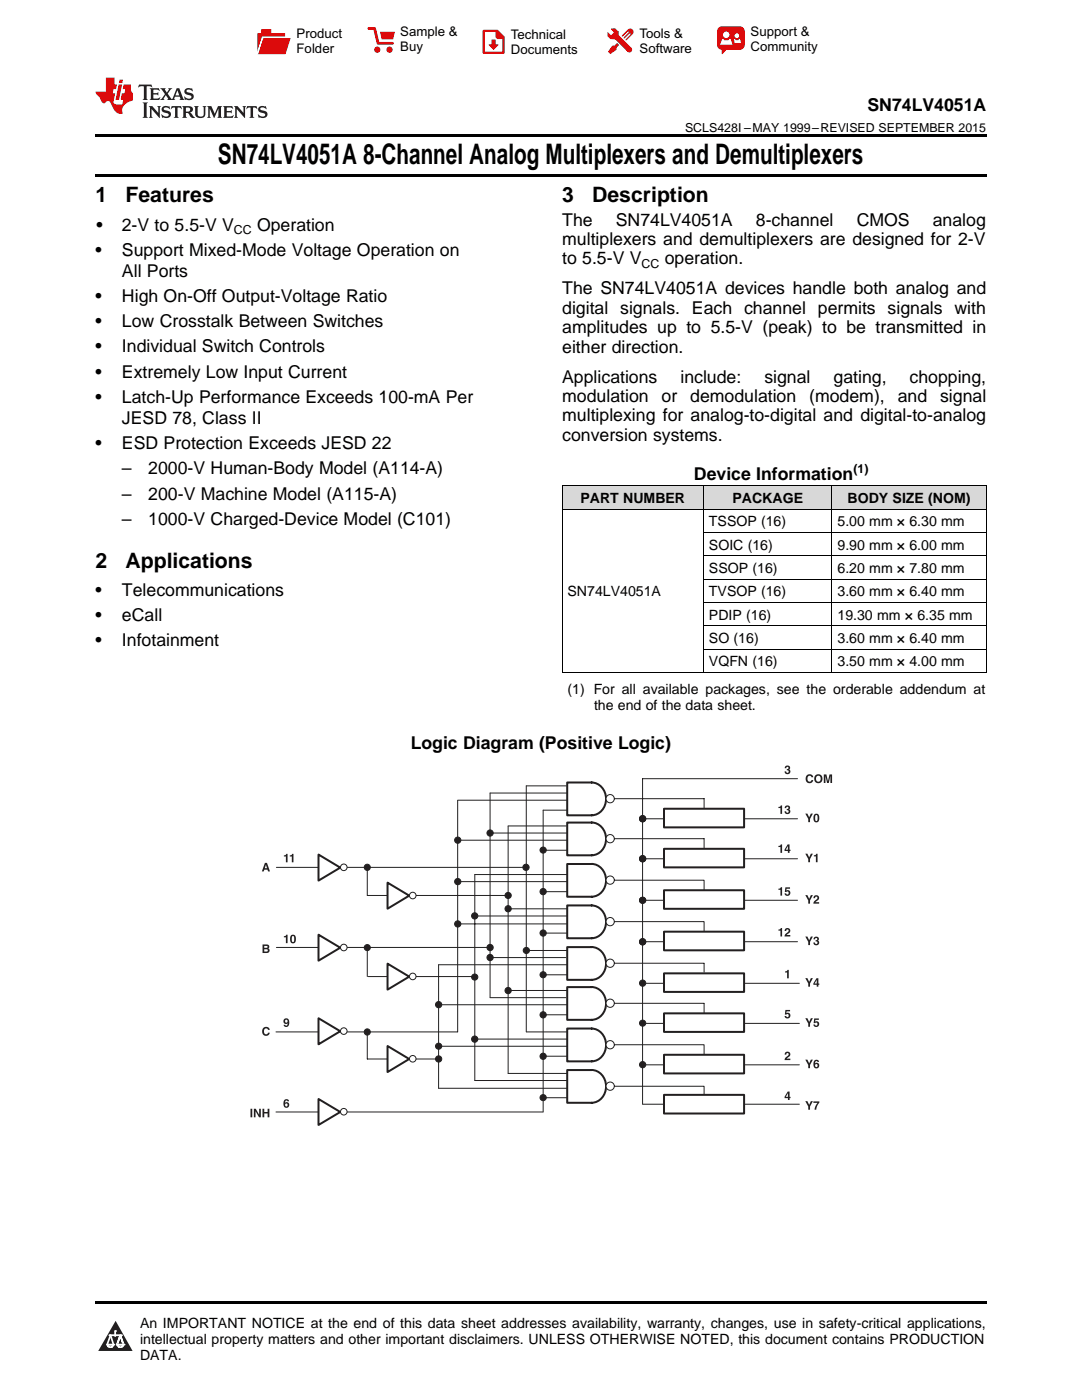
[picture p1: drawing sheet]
<svg xmlns="http://www.w3.org/2000/svg" width="216mm" height="279mm" viewBox="0 0 216 279" stroke-linecap="round" stroke-linejoin="round" font-family="sans-serif">
<g fill="#d8d8d8">
<path d="M112.2 97h28.2v4.6h-28.2z"/>
<path d="M140.4 97h25.7v4.6h-25.7z"/>
<path d="M166.1 97h30.7v4.6h-30.7z"/>
</g>
<path d="M23.1 263.6l3.4 6h-6.9z" fill="#231f20"/>
<path d="M21.4 268.3h1.2l-.3 .6h-.3a.55 .55 0 0 1-.6-.6z" fill-rule="evenodd" fill="#fff"/>
<path d="M21.4 268.3h1.2l-.3 .6h-.3a.55 .55 0 0 1-.6-.6z" fill="none" stroke="#231f20" stroke-width=".34"/>
<path d="M21.4 268.3l1.2 .1-.3 .5h-.5z" fill="none" stroke="#fff" stroke-width=".34"/>
<path d="M23 266.6h.1" fill="none" stroke="#fff" stroke-width=".34"/>
<path d="M23 265.6v1z" fill="#fff"/>
<path d="M23 265.6v1z" fill="none" stroke="#fff" stroke-width=".34"/>
<circle cx="23" cy="265.6" r=".17" fill="#fff"/>
<path d="M21.9 266.5h.1" fill="none" stroke="#fff" stroke-width=".34"/>
<path d="M21.9 266.5h2.3z" fill="#fff"/>
<path d="M21.9 266.5h2.3z" fill="none" stroke="#fff" stroke-width=".34"/>
<circle cx="24.2" cy="266.5" r=".17" fill="#fff"/>
<path d="M23.3 268.3h.1" fill="none" stroke="#fff" stroke-width=".34"/>
<path d="M24 266.5l-.7 1.8z" fill="#fff"/>
<path d="M24 266.5l-.7 1.8z" fill="none" stroke="#fff" stroke-width=".34"/>
<path d="M24 266.5l.7 1.8z" fill="#fff"/>
<path d="M24 266.5l.7 1.8z" fill="none" stroke="#fff" stroke-width=".34"/>
<path d="M24.6 268.3h.1" fill="none" stroke="#fff" stroke-width=".34"/>
<circle cx="21.4" cy="268.3" r=".17" fill="#fff"/>
<path d="M22.1 266.5l-.7 1.8z" fill="#fff"/>
<path d="M22.1 266.5l-.7 1.8z" fill="none" stroke="#fff" stroke-width=".34"/>
<path d="M22.1 266.5l.5 1.8z" fill="#fff"/>
<path d="M22.1 266.5l.5 1.8z" fill="none" stroke="#fff" stroke-width=".34"/>
<circle cx="22.6" cy="268.3" r=".17" fill="#fff"/>
<path d="M23.4 268.3h1.3a.65 .65 0 0 1-.7 .6 .65 .65 0 0 1-.6-.6z" fill-rule="evenodd" fill="#fff"/>
<path d="M23.4 268.3h1.3a.65 .65 0 0 1-.7 .6 .65 .65 0 0 1-.6-.6z" fill="none" stroke="#231f20" stroke-width=".34"/>
<path d="M23.4 268.3h1.3l-.4 .6h-.6z" fill="none" stroke="#fff" stroke-width=".34"/>
<path d="M23.3 268.3h.1" fill="none" stroke="#fff" stroke-width=".34"/>
<circle cx="24.7" cy="268.3" r=".17" fill="#fff"/>
<path d="M19 259.7h177.8v.5h-177.8z" fill="#000"/>
<g fill="#231f20">
<path d="M160.7 162.4l.6 1v.7h.3v-.7l.6-1h-.4l-.3 .7-.4-.7zM162.6 162.5a1.02 1.02 0 0 0 .3 1.6 .93 .93 0 0 0 .6-.8 .93 .93 0 0 0-.6-.9zM162.8 162.7a.35 .35 0 0 1 .4 .1 .35 .35 0 0 1-.1 .5v.3a.22 .22 0 0 1-.2 .3 .22 .22 0 0 1-.2-.3z"/>
<path d="M160.7 170.4l.6 1v.7h.3v-.7l.6-1h-.4l-.3 .7-.4-.7zM162.4 170.7v.2h.4v1.2h.3v-1.7h-.2l-.2 .2z"/>
<path d="M160.7 178.6l.6 1.1v.6h.3v-.6l.6-1.1h-.4l-.3 .8-.4-.8zM162.5 178.8l-.2 .5h.3a.27 .27 0 0 1 .3-.4 .27 .27 0 0 1 .3 .3 .27 .27 0 0 1-.2 .3l-.6 .4-.1 .4h1.1v-.3h-.7a.84 .84 0 0 0 .5-1.3h-.4z"/>
<path d="M160.7 186.9l.6 1.1v.6h.3v-.6l.6-1.1h-.4l-.3 .7-.4-.7zM162.5 187.1l-.2 .4h.3a.23 .23 0 0 1 .3-.3 .23 .23 0 0 1 .2 .3 .23 .23 0 0 1-.4 .1v.3a.27 .27 0 0 1 .4 .1 .27 .27 0 0 1-.2 .4 .27 .27 0 0 1-.3-.3h-.3a.56 .56 0 0 0 .8 .6 .56 .56 0 0 0 .1-1 .5 .5 0 0 0 0-.7 .5 .5 0 0 0-.7 .1z"/>
<path d="M160.7 195.2l.6 1.1v.6h.3v-.6l.6-1.1h-.4l-.3 .7-.4-.7zM163 195.6v.7h-.5zM162.9 195.2l-.6 1.1v.2h.7v.4h.3v-.4h.2v-.2h-.2v-1.1z"/>
<path d="M160.7 203.2l.6 1.1v.6h.3v-.6l.6-1.1h-.4l-.3 .7-.4-.7zM162.5 203.3l-.1 .9h.2a.26 .26 0 0 1 .4 0 .26 .26 0 0 1 0 .3 .26 .26 0 0 1-.4 0h-.3a.57 .57 0 0 0 .7 .5 .57 .57 0 0 0 .4-.7 .57 .57 0 0 0-.8-.4l.1-.4h.7v-.2z"/>
<path d="M160.7 211.5l.6 1v.7h.3v-.7l.6-1h-.4l-.3 .7-.4-.7zM162.5 211.7a1.12 1.12 0 0 0 .3 1.5 .56 .56 0 0 0 .7-.6 .56 .56 0 0 0-.9-.4 .28 .28 0 0 1 .1-.4 .28 .28 0 0 1 .4 .1h.3v-.1a.55 .55 0 0 0-.9-.1zM162.6 212.6a.28 .28 0 0 1 .5 0 .28 .28 0 0 1-.5 0z"/>
<path d="M160.7 219.8l.6 1v.7h.3v-.7l.6-1h-.4l-.3 .7-.4-.7zM162.3 219.8v.3h.8l-.6 1.2v.2h.4l.6-1.7z"/>
<path d="M161 154.7a.87 .87 0 0 0-.1 1.3 .87 .87 0 0 0 1.2 0l.2-.3h-.4a.45 .45 0 0 1-.6 .2 .45 .45 0 0 1-.2-.6 .41 .41 0 0 1 .3-.5 .41 .41 0 0 1 .5 .3h.4l-.1-.2a.78 .78 0 0 0-1.2-.2zM162.7 154.7a.9 .9 0 0 0 .2 1.5 .9 .9 0 0 0 1.3-.8 .9 .9 0 0 0-1.2-.8zM163 154.9a.52 .52 0 0 1 .8 .5 .52 .52 0 0 1-.9 .4l-.1-.4zM164.4 154.6v1.7h.3v-1.5l.3 1.5h.4l.3-1.5v1.5h.3v-1.7h-.5l-.3 1.3-.3-1.3z"/>
</g>
<path d="M118 156.2a3.3 3.3 0 0 1 2.9 3.2 3.3 3.3 0 0 1-2.8 3.3h-4.9v-6.5h4.9" fill="none" stroke="#231f20" stroke-width=".4"/>
<circle cx="121.8" cy="159.4" r=".83" fill="#fff"/>
<g fill="none" stroke="#231f20" stroke-width=".2">
<path d="M122.6 159.4h17.9v2M159.1 155.4h-30.9v65M128.3 163.4h30.8"/>
<circle cx="121.8" cy="159.4" r=".83"/>
</g>
<circle cx="128.2" cy="163.4" r=".62" fill="#231f20"/>
<g fill="none" stroke="#231f20" stroke-width=".2">
<path d="M91.3 159.7h21.9M97.8 158.3h15.4M105 156.8h8M108.4 161.7h4.8"/>
<circle cx="128.2" cy="163.4" r=".62"/>
</g>
<path d="M118 164.1a3.3 3.3 0 0 1 2.9 3.3 3.3 3.3 0 0 1-2.8 3.3h-4.9v-6.5h4.9" fill="none" stroke="#231f20" stroke-width=".4"/>
<circle cx="121.8" cy="167.4" r=".83" fill="#fff"/>
<g fill="none" stroke="#231f20" stroke-width=".2">
<path d="M122.6 167.4h17.9M128.3 171.4h30.8M140.5 167.4v2"/>
<circle cx="121.8" cy="167.4" r=".83"/>
</g>
<circle cx="128.2" cy="171.4" r=".62" fill="#231f20"/>
<g fill="none" stroke="#231f20" stroke-width=".2">
<path d="M91.3 167.7h21.9M97.8 166.3h15.4M101.4 164.8h11.6M108.4 169.7h4.8"/>
<circle cx="128.2" cy="171.4" r=".62"/>
</g>
<path d="M118 172.4a3.3 3.3 0 0 1 2.9 3.3 3.3 3.3 0 0 1-2.8 3.3M118.1 172.4h-4.9v6.6h4.9" fill="none" stroke="#231f20" stroke-width=".4"/>
<circle cx="121.8" cy="175.6" r=".83" fill="#fff"/>
<g fill="none" stroke="#231f20" stroke-width=".2">
<path d="M122.6 175.7h17.9v2M128.3 179.7h30.8"/>
<circle cx="121.8" cy="175.6" r=".83"/>
</g>
<circle cx="128.2" cy="179.7" r=".61" fill="#231f20"/>
<g fill="none" stroke="#231f20" stroke-width=".2">
<path d="M55.2 173.1h49.8M91.3 175.9h21.9M94.7 174.5h18.5M108.4 178h4.8"/>
<circle cx="128.2" cy="179.7" r=".61"/>
</g>
<path d="M118 180.7a3.3 3.3 0 0 1 2.9 3.3 3.3 3.3 0 0 1-2.8 3.2h-4.9v-6.5h4.9" fill="none" stroke="#231f20" stroke-width=".4"/>
<circle cx="121.8" cy="183.9" r=".83" fill="#fff"/>
<g fill="none" stroke="#231f20" stroke-width=".2">
<path d="M122.6 183.9h17.9v2M128.3 187.9h30.8"/>
<circle cx="121.8" cy="183.9" r=".83"/>
</g>
<circle cx="128.2" cy="188" r=".62" fill="#231f20"/>
<g fill="none" stroke="#231f20" stroke-width=".2">
<path d="M94.7 182.8h18.5M101.4 181.4h11.8M108.4 186.2h4.8"/>
<circle cx="128.2" cy="188" r=".62"/>
</g>
<path d="M118 189a3.3 3.3 0 0 1 2.9 3.3 3.3 3.3 0 0 1-2.8 3.2l-4.9 .1v-6.6h4.9" fill="none" stroke="#231f20" stroke-width=".4"/>
<circle cx="121.8" cy="192.2" r=".83" fill="#fff"/>
<g fill="none" stroke="#231f20" stroke-width=".2">
<path d="M87.5 192.5h25.7M97.8 191.1h15.1M105 189.7h8.2M108.4 194.5h4.8M122.6 192.2h17.9M128.8 196.2h30.7M140.5 192.3v1.7"/>
<circle cx="121.8" cy="192.2" r=".83"/>
</g>
<path d="M118 197a3.3 3.3 0 0 1 2.9 3.2 3.3 3.3 0 0 1-2.8 3.3h-4.9v-6.5h4.9" fill="none" stroke="#231f20" stroke-width=".4"/>
<circle cx="121.8" cy="200.2" r=".83" fill="#fff"/>
<g fill="none" stroke="#231f20" stroke-width=".2">
<path d="M97.8 199.1h15.1M101.4 197.7h11.8M87.5 200.5h25.7M108.4 202.5h4.8M122.6 200.2h17.9M128.8 204.2h30.7M140.5 200.3v1.9"/>
<circle cx="121.8" cy="200.2" r=".83"/>
</g>
<path d="M118 205.3a3.3 3.3 0 0 1 2.9 3.2 3.3 3.3 0 0 1-2.8 3.3h-4.9v-6.5h4.9" fill="none" stroke="#231f20" stroke-width=".4"/>
<circle cx="121.8" cy="208.5" r=".83" fill="#fff"/>
<g fill="none" stroke="#231f20" stroke-width=".2">
<path d="M87.5 208.8h25.7M94.7 207.4h18.5M105 205.9h8.2M108.4 210.8h4.8M122.6 208.5h17.9v2M128.8 212.5h30.7"/>
<circle cx="121.8" cy="208.5" r=".83"/>
</g>
<path d="M118 213.5a3.3 3.3 0 0 1 2.9 3.3 3.3 3.3 0 0 1-2.8 3.3h-4.9v-6.5h4.9" fill="none" stroke="#231f20" stroke-width=".4"/>
<circle cx="121.8" cy="216.8" r=".83" fill="#fff"/>
<g fill="none" stroke="#231f20" stroke-width=".2">
<path d="M87.5 217.2h25.7M94.7 215.6h18.5M101.4 214.2h11.8M108.4 219.1h4.8M122.6 216.8h17.9v1.7M128.3 220.4h31.2"/>
<circle cx="121.8" cy="216.8" r=".83"/>
</g>
<circle cx="128.2" cy="163.4" r=".62" fill="#231f20"/>
<circle cx="128.2" cy="163.4" r=".62" fill="none" stroke="#231f20" stroke-width=".2"/>
<circle cx="128.2" cy="171.4" r=".62" fill="#231f20"/>
<circle cx="128.2" cy="171.4" r=".62" fill="none" stroke="#231f20" stroke-width=".2"/>
<circle cx="128.2" cy="179.7" r=".61" fill="#231f20"/>
<circle cx="128.2" cy="179.7" r=".61" fill="none" stroke="#231f20" stroke-width=".2"/>
<circle cx="128.2" cy="188" r=".62" fill="#231f20"/>
<circle cx="128.2" cy="188" r=".62" fill="none" stroke="#231f20" stroke-width=".2"/>
<circle cx="128.2" cy="196.2" r=".62" fill="#231f20"/>
<circle cx="128.2" cy="196.2" r=".62" fill="none" stroke="#231f20" stroke-width=".2"/>
<circle cx="128.2" cy="204.2" r=".61" fill="#231f20"/>
<circle cx="128.2" cy="204.2" r=".61" fill="none" stroke="#231f20" stroke-width=".2"/>
<circle cx="128.2" cy="212.5" r=".62" fill="#231f20"/>
<circle cx="128.2" cy="212.5" r=".62" fill="none" stroke="#231f20" stroke-width=".2"/>
<path d="M63.6 170.5l4.3 2.7-4.3 2.5z" fill="#fff"/>
<path d="M63.6 170.5l4.3 2.7-4.3 2.5z" fill="none" stroke="#231f20" stroke-width=".4"/>
<circle cx="68.6" cy="173.1" r=".66" fill="#fff"/>
<g fill="none" stroke="#231f20" stroke-width=".2">
<path d="M91.3 159.8v46.1M97.8 158.3v40.8M105 156.8v49.1M73.3 178.7h28M101.4 164.9v49.3M108.4 161.7v60.2M55.1 205.9h36.2"/>
<circle cx="68.6" cy="173.1" r=".66"/>
</g>
<circle cx="108.4" cy="169.7" r=".61" fill="#231f20"/>
<circle cx="108.4" cy="169.7" r=".61" fill="none" stroke="#231f20" stroke-width=".2"/>
<circle cx="108.4" cy="177.9" r=".62" fill="#231f20"/>
<circle cx="108.4" cy="177.9" r=".62" fill="none" stroke="#231f20" stroke-width=".2"/>
<circle cx="108.4" cy="186.2" r=".62" fill="#231f20"/>
<circle cx="108.4" cy="186.2" r=".62" fill="none" stroke="#231f20" stroke-width=".2"/>
<circle cx="108.4" cy="194.5" r=".61" fill="#231f20"/>
<circle cx="108.4" cy="194.5" r=".61" fill="none" stroke="#231f20" stroke-width=".2"/>
<circle cx="108.4" cy="202.5" r=".62" fill="#231f20"/>
<circle cx="108.4" cy="202.5" r=".62" fill="none" stroke="#231f20" stroke-width=".2"/>
<circle cx="108.4" cy="210.8" r=".62" fill="#231f20"/>
<circle cx="108.4" cy="210.8" r=".62" fill="none" stroke="#231f20" stroke-width=".2"/>
<circle cx="108.4" cy="219.1" r=".61" fill="#231f20"/>
<g fill="none" stroke="#231f20" stroke-width=".2">
<path d="M55.1 221.9h53.2"/>
<circle cx="108.4" cy="219.1" r=".61"/>
</g>
<circle cx="97.8" cy="166.2" r=".62" fill="#231f20"/>
<circle cx="97.8" cy="166.2" r=".62" fill="none" stroke="#231f20" stroke-width=".2"/>
<circle cx="105" cy="173.1" r=".62" fill="#231f20"/>
<circle cx="105" cy="173.1" r=".62" fill="none" stroke="#231f20" stroke-width=".2"/>
<circle cx="91.3" cy="167.7" r=".62" fill="#231f20"/>
<circle cx="91.3" cy="167.7" r=".62" fill="none" stroke="#231f20" stroke-width=".2"/>
<circle cx="91.3" cy="175.9" r=".62" fill="#231f20"/>
<circle cx="91.3" cy="175.9" r=".62" fill="none" stroke="#231f20" stroke-width=".2"/>
<circle cx="91.3" cy="184.4" r=".62" fill="#231f20"/>
<g fill="none" stroke="#231f20" stroke-width=".2">
<path d="M94.7 174.5v41.1M91.3 184.4h21.9"/>
<circle cx="91.3" cy="184.4" r=".62"/>
</g>
<circle cx="101.4" cy="181.4" r=".62" fill="#231f20"/>
<circle cx="101.4" cy="181.4" r=".62" fill="none" stroke="#231f20" stroke-width=".2"/>
<circle cx="94.7" cy="182.8" r=".62" fill="#231f20"/>
<circle cx="94.7" cy="182.8" r=".62" fill="none" stroke="#231f20" stroke-width=".2"/>
<circle cx="105" cy="189.7" r=".61" fill="#231f20"/>
<circle cx="105" cy="189.7" r=".61" fill="none" stroke="#231f20" stroke-width=".2"/>
<circle cx="97.8" cy="191.1" r=".62" fill="#231f20"/>
<g fill="none" stroke="#231f20" stroke-width=".2">
<path d="M73.3 173.1v5.6"/>
<circle cx="97.8" cy="191.1" r=".62"/>
</g>
<path d="M77.3 176.2l4.4 2.5-4.4 2.7z" fill="#fff"/>
<path d="M77.3 176.2l4.4 2.5-4.4 2.7z" fill="none" stroke="#231f20" stroke-width=".4"/>
<circle cx="82.4" cy="178.7" r=".66" fill="#fff"/>
<g fill="none" stroke="#231f20" stroke-width=".2">
<path d="M73.3 189.1v5.8M73.5 194.9h21.2M87.5 192.5v24.7"/>
<circle cx="82.4" cy="178.7" r=".66"/>
</g>
<path d="M77.3 192.3l4.4 2.6-4.4 2.6z" fill="#fff"/>
<path d="M77.3 192.3l4.4 2.6-4.4 2.6z" fill="none" stroke="#231f20" stroke-width=".4"/>
<circle cx="82.4" cy="194.9" r=".66" fill="#fff"/>
<g fill="none" stroke="#231f20" stroke-width=".2">
<path d="M55.2 189.1h42.6"/>
<circle cx="82.4" cy="194.9" r=".66"/>
</g>
<path d="M63.6 186.5l4.3 2.6-4.3 2.6z" fill="#fff"/>
<path d="M63.6 186.5l4.3 2.6-4.3 2.6z" fill="none" stroke="#231f20" stroke-width=".4"/>
<circle cx="68.6" cy="189.1" r=".66" fill="#fff"/>
<circle cx="68.6" cy="189.1" r=".66" fill="none" stroke="#231f20" stroke-width=".2"/>
<circle cx="94.7" cy="195" r=".61" fill="#231f20"/>
<circle cx="94.7" cy="195" r=".61" fill="none" stroke="#231f20" stroke-width=".2"/>
<circle cx="101.4" cy="197.7" r=".62" fill="#231f20"/>
<circle cx="101.4" cy="197.7" r=".62" fill="none" stroke="#231f20" stroke-width=".2"/>
<circle cx="87.5" cy="200.5" r=".62" fill="#231f20"/>
<circle cx="87.5" cy="200.5" r=".62" fill="none" stroke="#231f20" stroke-width=".2"/>
<circle cx="94.7" cy="207.4" r=".62" fill="#231f20"/>
<circle cx="94.7" cy="207.4" r=".62" fill="none" stroke="#231f20" stroke-width=".2"/>
<circle cx="87.5" cy="208.8" r=".61" fill="#231f20"/>
<g fill="none" stroke="#231f20" stroke-width=".2">
<path d="M73.3 205.9v5.4h14.2"/>
<circle cx="87.5" cy="208.8" r=".61"/>
</g>
<path d="M77.3 208.8l4.4 2.5-4.4 2.7z" fill="#fff"/>
<path d="M77.3 208.8l4.4 2.5-4.4 2.7z" fill="none" stroke="#231f20" stroke-width=".4"/>
<circle cx="82.4" cy="211.3" r=".66" fill="#fff"/>
<circle cx="82.4" cy="211.3" r=".66" fill="none" stroke="#231f20" stroke-width=".2"/>
<path d="M63.6 203.2l4.3 2.6-4.3 2.6z" fill="#fff"/>
<path d="M63.6 203.2l4.3 2.6-4.3 2.6z" fill="none" stroke="#231f20" stroke-width=".4"/>
<circle cx="68.6" cy="205.8" r=".66" fill="#fff"/>
<circle cx="68.6" cy="205.8" r=".66" fill="none" stroke="#231f20" stroke-width=".2"/>
<path d="M63.6 219.3l4.3 2.6-4.3 2.6z" fill="#fff"/>
<path d="M63.6 219.3l4.3 2.6-4.3 2.6z" fill="none" stroke="#231f20" stroke-width=".4"/>
<circle cx="68.6" cy="221.9" r=".66" fill="#fff"/>
<circle cx="68.6" cy="221.9" r=".66" fill="none" stroke="#231f20" stroke-width=".2"/>
<g fill="#231f20">
<path d="M50 221.3v1.7h.3v-1.7zM50.7 221.3v1.7h.3v-1.2l.7 1.2h.3v-1.7h-.3v1.2l-.7-1.2zM52.4 221.3v1.7h.3v-.8h.7v.8h.4v-1.7h-.4v.6h-.7v-.6z" fill-rule="evenodd"/>
<path d="M52.5 205.2a.75 .75 0 0 1 .8-.3 .75 .75 0 0 1 .5 .6h-.3a.45 .45 0 0 0-.7-.2 .45 .45 0 0 0-.1 .6 .4 .4 0 0 0 .3 .5 .4 .4 0 0 0 .5-.3h.3a.82 .82 0 0 1-1.1 .5 .82 .82 0 0 1-.3-1.2z" fill-rule="evenodd"/>
<path d="M52.4 188.5v1.7h.7a.51 .51 0 0 0 .6-.3 .51 .51 0 0 0-.2-.6 .43 .43 0 0 0 .2-.6 .43 .43 0 0 0-.5-.2zM52.7 189.4l.7 .1a.24 .24 0 0 1 0 .3 .24 .24 0 0 1-.2 .1h-.5zM52.7 188.8h.6l.1 .2-.7 .2z" fill-rule="evenodd"/>
<path d="M52.9 172.2l-.6 1.7h.3l.1-.3h.7l.1 .3h.4l-.6-1.7zM53.1 172.6l.2 .7h-.5z" fill-rule="evenodd"/>
<circle cx="101.4" cy="178.7" r=".61"/>
</g>
<circle cx="101.4" cy="178.7" r=".61" fill="none" stroke="#231f20" stroke-width=".2"/>
<circle cx="97.8" cy="189.1" r=".62" fill="#231f20"/>
<circle cx="97.8" cy="189.1" r=".62" fill="none" stroke="#231f20" stroke-width=".2"/>
<circle cx="87.5" cy="211.3" r=".62" fill="#231f20"/>
<circle cx="87.5" cy="211.3" r=".62" fill="none" stroke="#231f20" stroke-width=".2"/>
<path d="M132.5 161.4h16v3.7h-16z" fill-rule="evenodd" fill="#fff"/>
<path d="M132.5 161.4h16v3.7h-16z" fill="none" stroke="#231f20" stroke-width=".4"/>
<path d="M132.5 169.4h16v3.7h-16z" fill-rule="evenodd" fill="#fff"/>
<path d="M132.5 169.4h16v3.7h-16z" fill="none" stroke="#231f20" stroke-width=".4"/>
<path d="M132.5 177.7h16v3.7h-16z" fill-rule="evenodd" fill="#fff"/>
<path d="M132.5 177.7h16v3.7h-16z" fill="none" stroke="#231f20" stroke-width=".4"/>
<path d="M132.5 185.9h16v3.8h-16z" fill-rule="evenodd" fill="#fff"/>
<path d="M132.5 185.9h16v3.8h-16z" fill="none" stroke="#231f20" stroke-width=".4"/>
<path d="M132.5 194.3h16v3.7h-16z" fill-rule="evenodd" fill="#fff"/>
<path d="M132.5 194.3h16v3.7h-16z" fill="none" stroke="#231f20" stroke-width=".4"/>
<path d="M132.5 202.2h16v3.7h-16z" fill-rule="evenodd" fill="#fff"/>
<path d="M132.5 202.2h16v3.7h-16z" fill="none" stroke="#231f20" stroke-width=".4"/>
<path d="M132.5 210.5h16v3.7h-16z" fill-rule="evenodd" fill="#fff"/>
<path d="M132.5 210.5h16v3.7h-16z" fill="none" stroke="#231f20" stroke-width=".4"/>
<path d="M132.5 218.5h16v3.7h-16z" fill-rule="evenodd" fill="#fff"/>
<path d="M132.5 218.5h16v3.7h-16z" fill="none" stroke="#231f20" stroke-width=".4"/>
<circle cx="73.3" cy="173.1" r=".61" fill="#231f20"/>
<circle cx="73.3" cy="173.1" r=".61" fill="none" stroke="#231f20" stroke-width=".2"/>
<circle cx="73.3" cy="189.1" r=".61" fill="#231f20"/>
<circle cx="73.3" cy="189.1" r=".61" fill="none" stroke="#231f20" stroke-width=".2"/>
<circle cx="73.3" cy="205.9" r=".61" fill="#231f20"/>
<circle cx="73.3" cy="205.9" r=".61" fill="none" stroke="#231f20" stroke-width=".2"/>
<g fill="#231f20">
<path d="M56.6 170.7v.2h.4v1.2h.4v-1.7h-.3l-.1 .2zM57.8 170.7v.2h.4v1.2h.4v-1.7h-.3l-.2 .2z" fill-rule="evenodd"/>
<path d="M56.6 186.8v.3h.4v1.1h.4v-1.7h-.3l-.1 .3zM58.1 186.6a1.02 1.02 0 0 0 .4 1.7 .93 .93 0 0 0 .5-.9 .93 .93 0 0 0-.5-.9zM58.3 186.8a.35 .35 0 0 1 .4 .2 .35 .35 0 0 1 0 .4v.4a.22 .22 0 0 1-.2 .2 .22 .22 0 0 1-.3-.2z" fill-rule="evenodd"/>
<path d="M56.9 203.8a.28 .28 0 0 1 .5 0 .28 .28 0 0 1-.5 0zM56.7 203.4a.54 .54 0 0 0-.1 .7 .54 .54 0 0 0 .8 .1l-.2 .5-.6-.2a.62 .62 0 0 0 .8 .4 .62 .62 0 0 0 .3-.9 .63 .63 0 0 0-.2-.7 .63 .63 0 0 0-.8 .1z" fill-rule="evenodd"/>
<path d="M56.8 219.5a1.12 1.12 0 0 0 .2 1.6 .56 .56 0 0 0 .8-.6 .56 .56 0 0 0-.9-.4 .28 .28 0 0 1 .1-.4 .28 .28 0 0 1 .4 .1h.3l-.1-.2a.55 .55 0 0 0-.8-.1zM56.8 220.5a.3 .3 0 0 1 .6 0 .3 .3 0 0 1-.6 0z" fill-rule="evenodd"/>
<path d="M156.7 152.9a.5 .5 0 0 1 .8-.1 .5 .5 0 0 1 0 .8 .56 .56 0 0 1-.2 .9 .56 .56 0 0 1-.7-.6h.3a.28 .28 0 0 0 .3 .3 .28 .28 0 0 0 .2-.4 .28 .28 0 0 0-.4-.1v-.2a.23 .23 0 0 0 .3-.1 .23 .23 0 0 0-.2-.3 .23 .23 0 0 0-.2 .2h-.3z" fill-rule="evenodd"/>
<path d="M155.3 161v.3h.4v1.1h.4v-1.7h-.3l-.2 .3zM156.7 160.9l-.1 .4h.3a.23 .23 0 0 1 .2-.3 .23 .23 0 0 1 .2 .3 .23 .23 0 0 1-.3 .2v.2a.27 .27 0 0 1 .4 .1 .27 .27 0 0 1-.2 .4 .27 .27 0 0 1-.3-.3h-.4a.56 .56 0 0 0 .8 .6 .56 .56 0 0 0 .2-1 .5 .5 0 0 0 0-.7 .5 .5 0 0 0-.8 .1z" fill-rule="evenodd"/>
<path d="M155.3 168.8v.2h.4v1.2h.4v-1.7h-.3l-.2 .3zM157.2 168.9v.7h-.4zM157.2 168.5l-.7 1v.3h.7v.4h.3v-.4h.2v-.2h-.2v-1.1z" fill-rule="evenodd"/>
<path d="M155.3 177.4v.2h.4v1.1h.4v-1.6h-.3l-.2 .2zM156.7 177.1l-.1 .9h.3a.26 .26 0 0 1 .4 0 .26 .26 0 0 1 0 .4 .26 .26 0 0 1-.4-.1h-.4a.57 .57 0 0 0 .7 .5 .57 .57 0 0 0 .5-.7 .57 .57 0 0 0-.8-.4l.1-.3h.6v-.3z" fill-rule="evenodd"/>
<path d="M155.3 185.5v.2h.4v1.2h.4v-1.7h-.3l-.2 .2zM156.7 185.3l-.1 .5h.3a.27 .27 0 0 1 .2-.3 .27 .27 0 0 1 .3 .2 .27 .27 0 0 1-.2 .3l-.5 .4-.2 .5h1.2v-.3h-.7a.84 .84 0 0 0 .4-1.3l-.3-.1z" fill-rule="evenodd"/>
<path d="M156.7 193.9l.3-.1 .1-.2h.3v1.6h-.3v-1.1h-.4z" fill-rule="evenodd"/>
<path d="M156.7 201.6h1v.2h-.7l-.1 .4a.57 .57 0 0 1 .8 .4 .57 .57 0 0 1-.5 .7 .57 .57 0 0 1-.6-.5h.3a.26 .26 0 0 0 .4 0 .26 .26 0 0 0 0-.3 .26 .26 0 0 0-.4 0h-.3z" fill-rule="evenodd"/>
<path d="M156.7 210a.61 .61 0 0 1 1 .3 .61 .61 0 0 1-.5 .8l-.2 .2h.7v.3h-1.1a1.5 1.5 0 0 1 .7-1.1 .25 .25 0 0 0-.1-.3 .25 .25 0 0 0-.3 .3h-.3z" fill-rule="evenodd"/>
<path d="M157.2 218.2v.7h-.4zM157.2 217.8l-.6 1.1v.3h.6v.3h.4v-.3h.1v-.3h-.1v-1.1z" fill-rule="evenodd"/>
</g>
<g fill="none" stroke="#000" stroke-width=".2">
<path d="M112.2 96.9h84.6M112.2 97v37.2M140.4 97v37.2M166 97v37.2M196.8 97v37.2M112.2 101.6h84.6M140.4 115.6h56.4M140.4 110.9h56.4M140.4 106.2h56.4M112.2 134.2h84.6M140.4 129.5h56.4M140.4 124.9h56.4"/>
<path d="M140.4 120.2h56.4"/>
</g>
<path d="M19 34.8h177.8v.5h-177.8zM19 26.8h177.8v.6h-177.8z" fill="#000"/>
<path d="M27.7 16.9l-.1 .6 .6-.3h.5v.2v2.2l-.2 .4h1l-.2-.4v-2.2v-.2h.5l.6 .3-.2-.6zM29.9 17.6l.2 .4v1.6l-.2 .4h1.9l.1-.6a1.09 1.09 0 0 1-1.3 .1v-.6h.6l.4 .2v-.7l-.2 .2h-.8v-.6l.2-.1a1.01 1.01 0 0 1 1 .3l-.1-.6zM32 17.6l.9 1.2-1 1.2h.9l-.2-.3 .5-.7 .5 .7-.3 .3h1.7l-.2-.3 .1-.4h1l.1 .4-.2 .3h1l-.3-.4-.7-2h-.5l-1 2.2-.8-1.1 .9-1.1h-.9l.2 .2-.4 .7-.4-.7 .2-.2zM35.4 18l.4 1h-.8zM37 17.7a.66 .66 0 0 0-.2 .8 .66 .66 0 0 0 .6 .4l.7 .2 .1 .2a.8 .8 0 0 1-.7 .4 .8 .8 0 0 1-.7-.5l.1 .8 .2-.2a.94 .94 0 0 0 1.1 .1 .94 .94 0 0 0 .4-.9 1.48 1.48 0 0 0-1.3-.6v-.4a1.1 1.1 0 0 1 1.2 .2l-.2-.6-.2 .1-.5-.1zM28.5 20.4l.2 .4v2.3l-.2 .4h1l-.2-.4v-2.3l.2-.4zM29.7 21.2l.2 .4v1.5l-.2 .4h.8l-.3-.4 .1-1.3 1.6 1.8v-2l.2-.4h-.7l.2 .2v1.1l-1.2-1.3zM32.5 21.3a.66 .66 0 0 0-.2 .8 .66 .66 0 0 0 .6 .4l.6 .2 .2 .2a.8 .8 0 0 1-.8 .4 .8 .8 0 0 1-.7-.5l.2 .7 .2-.1a.94 .94 0 0 0 1 .1 .94 .94 0 0 0 .5-1 1.47 1.47 0 0 0-1.3-.6l-.1-.3a1.1 1.1 0 0 1 1.3 .2l-.2-.6-.2 .1-.5-.2zM34.3 21.2l-.2 .6a.64 .64 0 0 1 .8-.3v1.6l-.2 .4h1l-.3-.4 .1-1.6a.66 .66 0 0 1 .8 .3l-.2-.6zM36.3 21.2l.3 .4v1.5l-.3 .4h1l-.2-.2v-.7h.5l.1 .1a.8 .8 0 0 0 1.2 .7l-1-1a.62 .62 0 0 0 .6-.5 .62 .62 0 0 0-.6-.7zM37.1 21.5h.1a.48 .48 0 0 1 .6 0 .48 .48 0 0 1 .1 .6l-.2 .1-.6 .1zM38.7 21.2l.2 .2a2.29 2.29 0 0 0 .4 2 1.05 1.05 0 0 0 1.7-.7v-1.3l.2-.2h-.8l.2 .4v1.1a.61 .61 0 0 1-.6 .6 .61 .61 0 0 1-.6-.6v-1.1l.3-.4zM41.3 21.2l.3 .4v1.5l-.3 .4h.8l-.2-.4v-1.4l.8 1.9 .9-1.9v1.4l-.2 .4h.9l-.2-.4v-1.5l.2-.4h-.8l-.7 1.5-.6-1.5zM44.5 21.2l.2 .4v1.5l-.2 .4h1.9l.2-.6a1.1 1.1 0 0 1-1.4 .2v-.7h.6l.4 .2v-.6l-.2 .1-.8 .1v-.6l.2-.1a1.02 1.02 0 0 1 1.1 .2l-.2-.5zM46.7 21.2l.2 .4v1.5l-.2 .4h.8l-.3-.4 .1-1.3 1.6 1.8v-2l.2-.4h-.7l.2 .2v1.1l-1.2-1.3zM49.3 21.2l-.1 .6a.64 .64 0 0 1 .8-.3v1.6l-.3 .4h1l-.2-.4v-1.6a.66 .66 0 0 1 .8 .3l-.1-.6zM51.7 21.3a.66 .66 0 0 0-.2 .7 .66 .66 0 0 0 .7 .5l.6 .2 .1 .2a.8 .8 0 0 1-.7 .4 .8 .8 0 0 1-.7-.5l.1 .7 .2-.1a.94 .94 0 0 0 1.1 .1 .94 .94 0 0 0 .4-1 1.48 1.48 0 0 0-1.2-.6l-.1-.3a1.1 1.1 0 0 1 1.2 .2l-.2-.6-.1 .1-.6-.2z" fill="#231f20"/>
<path d="M21.1 15.5v2.8h-2v.4l.9 .9a.96 .96 0 0 0 1 1 .59 .59 0 0 1 .5-.4 .59 .59 0 0 1 .5 .3l.4 .8a1.61 1.61 0 0 0 2.1 1.3 1.63 1.63 0 0 1 1.1-2.2l.9-.3v-1.5a1.6 1.6 0 0 1-.4-1.7h-1.4l-.2 .9h.5l-.2 .8h-.5l-.2 1v.3h.5l-.2 .9h-.7a.74 .74 0 0 1-1-.6l.3-1.6h-.5l.2-.8h.5l.1-.9h-.4v-1.4zM23.7 16.9l-.7 3h.8l.6-3zM23.8 15.9l-.1 .7h.7l.2-.7z" fill="#ee1d23"/>
<g fill="#d60000">
<path d="M52.1 5.8h2v.8h2.8v4.2h-5.5v-4.2h.7z" fill-rule="evenodd"/>
<path d="M52.4 7.5h5.6l-1 3.3h-5.6z" fill-rule="evenodd"/>
</g>
<path d="M52.4 7.4h5.7l-.1 .1h-5.5l-1.1 3.3z" fill-rule="evenodd" fill="#fff"/>
<path d="M52.4 7.4h5.7l-.1 .1h-5.5l-1.1 3.3z" fill="none" stroke="#fff" stroke-width=".2"/>
<path d="M73.6 5.7h1.1l.7 2.9h2.9" fill="none" stroke="#d60000" stroke-width=".55"/>
<g fill="#d60000">
<path d="M75.8 6.3h3l-.4 1.6h-2.2z" fill-rule="evenodd"/>
<circle cx="75.3" cy="9.9" r=".62"/>
<circle cx="77.7" cy="9.9" r=".62"/>
</g>
<path d="M96.5 6.2h2.7l1.3 1.2v3.1h-4z" fill="none" stroke="#d60000" stroke-width=".44"/>
<g fill="#d60000">
<path d="M98.1 7.9h.8v1h.5l-.9 1.1-1-1v-.1h.6z" fill-rule="evenodd"/>
<path d="M98.9 6.2h.3l1.3 1.2v.4h-1.3l-.3-.4z" fill-rule="evenodd"/>
<path d="M121.9 5.7h.8l.7 .6 .1 .7 2.5 2.5-.8 .8-2.3-2.3-1.1-.2-.6-.6v-.8l.7 .6 .5-.4v-.2l-.5-.5z" fill-rule="evenodd"/>
<path d="M122.2 9.1h.4l.5-.5 .4 .4-.5 .5v.4l-1.2 .9-.5-.5z" fill-rule="evenodd"/>
<path d="M125.3 5.9a.67 .67 0 0 1 .9 0 .67 .67 0 0 1 0 .9z" fill-rule="evenodd"/>
<path d="M125.3 5.9l.9 .9-1.2 1.2h-.2v-.2l1-.9v-.2h-.2l-.9 1h-.2v-.2l.9-1 .1-.2h-.3l-.9 1h-.2v-.2z" fill-rule="evenodd"/>
<circle cx="125.6" cy="9.9" r=".54"/>
</g>
<path d="M123.3 6.3v.7" fill="none" stroke="#d60000" stroke-width=".2"/>
<g fill="#d60000">
<path d="M143.4 5.5l.6-.2h3.6a.95 .95 0 0 1 1 .9v2.8a.95 .95 0 0 1-1 .9h-3.6a.95 .95 0 0 1-.9-.9v-2.8z" fill-rule="evenodd"/>
<path d="M144 9.9h.9l-.7 .9h-.2z" fill-rule="evenodd"/>
</g>
<g fill="#fff">
<path d="M146.6 8.6h1.3z"/>
<path d="M144.1 7.8h.3l.1 .2h.8l.2-.2h.3l.4 1.1h-2.5z" fill-rule="evenodd"/>
<path d="M146.4 7.8h.3l.1 .2h.5l.2-.2h.2l.2 .8h-1.3z" fill-rule="evenodd"/>
<circle cx="144.9" cy="6.9" r=".65"/>
<circle cx="147" cy="7.1" r=".48"/>
</g>
<text font-size="5.6" x="43.5" y="32.8">SN74LV4051A 8-Channel Analog Multiplexers and Demultiplexers</text>
<g font-size="4.2">
<text x="19" y="40.4">1</text>
<text x="25" y="40.4">Features</text>
<text x="112.2" y="40.4">3</text>
<text x="118.2" y="40.4">Description</text>
<text x="19" y="113.3">2</text>
<text x="25" y="113.3">Applications</text>
</g>
<g font-size="3.5">
<text x="173.1" y="22.2">SN74LV4051A</text>
<text x="19.2" y="46.1">•</text>
<text x="24.3" y="46.1">2-V to 5.5-V V</text>
<text x="51.3" y="46.1">Operation</text>
<text x="112.2" y="45">The</text>
<text x="122.9" y="45">SN74LV4051A</text>
<text x="150.8" y="45">8-channel</text>
<text x="170.9" y="45">CMOS</text>
<text x="186.1" y="45">analog</text>
<text x="19" y="51.1">•</text>
<text x="24.3" y="51.1">Support Mixed-Mode Voltage Operation on</text>
<text x="112.2" y="48.9">multiplexers and demultiplexers are designed for 2-V</text>
<text x="112.2" y="52.8">to 5.5-V V</text>
<text x="132.6" y="52.8">operation.</text>
<text x="24.3" y="55.3">All Ports</text>
<text x="112.2" y="58.7">The SN74LV4051A devices handle both analog and</text>
<text x="19" y="60.3">•</text>
<text x="19" y="65.3">•</text>
<text x="24.3" y="60.3">High On-Off Output-Voltage Ratio</text>
<text x="24.3" y="65.3">Low Crosstalk Between Switches</text>
<text x="112.2" y="62.6">digital signals. Each channel permits signals with</text>
<text x="19" y="70.3">•</text>
<text x="24.3" y="70.3">Individual Switch Controls</text>
<text x="112.2" y="66.5">amplitudes up to 5.5-V (peak) to be transmitted in</text>
<text x="112.2" y="70.4">either direction.</text>
<text x="19" y="75.4">•</text>
<text x="24.3" y="75.4">Extremely Low Input Current</text>
<text x="112.2" y="76.3">Applications</text>
<text x="135.8" y="76.3">include:</text>
<text x="152.5" y="76.3">signal</text>
<text x="166.3" y="76.3">gating,</text>
<text x="181.5" y="76.3">chopping,</text>
<text x="19" y="80.4">•</text>
<text x="24.3" y="80.4">Latch-Up Performance Exceeds 100-mA Per</text>
<text x="112.2" y="80.2">modulation</text>
<text x="132" y="80.2">or</text>
<text x="137.7" y="80.2">demodulation</text>
<text x="161.5" y="80.2">(modem),</text>
<text x="179.1" y="80.2">and</text>
<text x="187.6" y="80.2">signal</text>
<text x="19" y="89.6">•</text>
<text x="24.3" y="84.6">JESD 78, Class II</text>
<text x="24.3" y="89.6">ESD Protection Exceeds JESD 22</text>
<text x="112.2" y="84.1">multiplexing for analog-to-digital and digital-to-analog</text>
<text x="112.2" y="88">conversion systems.</text>
<text x="24.3" y="94.7">–</text>
<text x="29.6" y="94.7">2000-V Human-Body Model (A114-A)</text>
<text x="138.5" y="95.7">Device Information</text>
<text x="24.3" y="99.8">–</text>
<text x="29.6" y="99.8">200-V Machine Model (A115-A)</text>
<text x="24.3" y="104.8">–</text>
<text x="29.6" y="104.8">1000-V Charged-Device Model (C101)</text>
<text x="19" y="119">•</text>
<text x="24.3" y="119">Telecommunications</text>
<text x="19" y="124">•</text>
<text x="24.3" y="124">eCall</text>
<text x="19" y="129">•</text>
<text x="24.3" y="129">Infotainment</text>
<text x="82" y="149.4">Logic Diagram (Positive Logic)</text>
</g>
<g font-size="2.8">
<text x="115.8" y="100.4">PART NUMBER</text>
<text x="146.2" y="100.4">PACKAGE</text>
<text x="169.1" y="100.4">BODY SIZE (NOM)</text>
<text x="141.5" y="105">TSSOP (16)</text>
<text x="167.1" y="105">5.00 mm × 6.30 mm</text>
<text x="141.5" y="109.7">SOIC (16)</text>
<text x="167.1" y="109.7">9.90 mm × 6.00 mm</text>
<text x="113.2" y="119">SN74LV4051A</text>
<text x="141.5" y="114.3">SSOP (16)</text>
<text x="141.5" y="119">TVSOP (16)</text>
<text x="167.1" y="114.3">6.20 mm × 7.80 mm</text>
<text x="167.1" y="119">3.60 mm × 6.40 mm</text>
<text x="141.5" y="123.6">PDIP (16)</text>
<text x="167.1" y="123.6">19.30 mm × 6.35 mm</text>
<text x="141.5" y="128.3">SO (16)</text>
<text x="167.1" y="128.3">3.60 mm × 6.40 mm</text>
<text x="141.5" y="133">VQFN (16)</text>
<text x="167.1" y="133">3.50 mm × 4.00 mm</text>
<text x="113.2" y="138.5">(1) For all available packages, see the orderable addendum at</text>
<text x="118.5" y="141.6">the end of the data sheet.</text>
<text x="27.9" y="265">An IMPORTANT NOTICE at the end of this data sheet addresses availability, warranty, changes, use in safety-critical applications,</text>
<text x="27.9" y="268.2">intellectual property matters and other important disclaimers. UNLESS OTHERWISE NOTED, this document contains PRODUCTION</text>
<text x="27.9" y="271.4">DATA.</text>
</g>
<g font-size="2.6">
<text x="59.2" y="7.6">Product</text>
<text x="59.2" y="10.6">Folder</text>
<text x="79.9" y="7.3">Sample &amp;</text>
<text x="79.9" y="10.2">Buy</text>
<text x="101.9" y="7.8">Technical</text>
<text x="101.9" y="10.8">Documents</text>
<text x="127.6" y="7.6">Tools &amp;</text>
<text x="127.6" y="10.6">Software</text>
<text x="149.8" y="7.2">Support &amp;</text>
<text x="149.8" y="10.2">Community</text>
</g>
<g font-size="2.5">
<text x="136.7" y="26.3">SCLS428I –MAY 1999–REVISED SEPTEMBER 2015</text>
<text x="46.7" y="46.8">CC</text>
<text x="128" y="53.5">CC</text>
<text x="170.3" y="94.3">(1)</text>
</g>
</svg>
